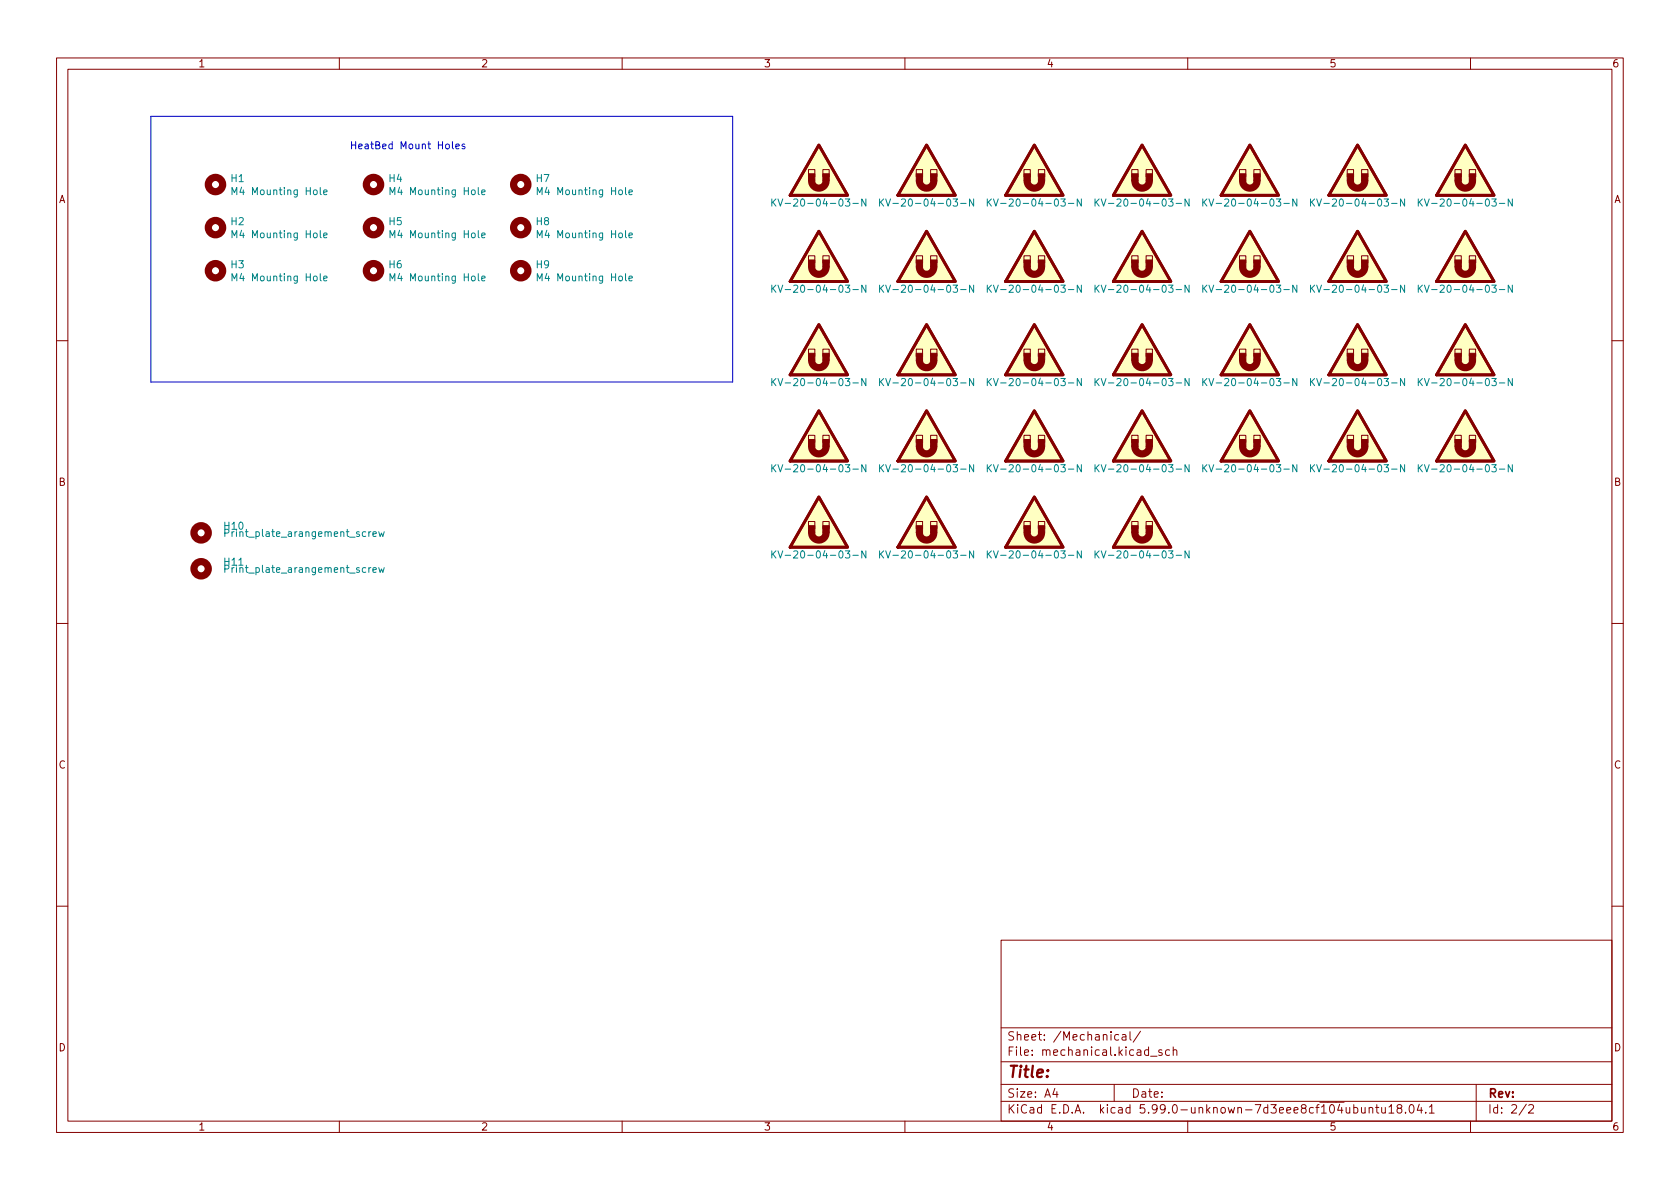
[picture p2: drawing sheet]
<svg xmlns="http://www.w3.org/2000/svg" width="297mm" height="210mm" viewBox="0 0 297 210" stroke-linecap="round" stroke-linejoin="round" font-family="sans-serif">
<g fill="none" stroke="#840000" stroke-width=".18">
<path d="M10 10.2h277v190.1h-277zM12 12.2h273v186.1h-273zM60 10.2v2M110 10.2v2M160 10.2v2M210 10.2v2M260 10.2v2M143 30h1.1v1.3h-1.1zM145.5 30h1.1v1.3h-1.1zM162 30h1.1v1.3h-1.1zM164.5 30h1.2v1.3h-1.2zM181.1 30h1.1v1.3h-1.1z"/>
<path d="M183.6 30h1.1v1.3h-1.1zM200.1 30h1.1v1.3h-1.1zM202.6 30h1.2v1.3h-1.2zM219.2 30h1.1v1.3h-1.1zM221.7 30h1.1v1.3h-1.1zM238.2 30h1.1v1.3h-1.1zM240.7 30h1.2v1.3h-1.2zM257.3 30h1.1v1.3h-1.1zM259.8 30h1.1v1.3h-1.1zM143 45.2h1.1v1.3h-1.1zM145.5 45.2h1.1v1.3h-1.1zM162 45.2h1.1v1.3h-1.1z"/>
<path d="M164.5 45.2h1.2v1.3h-1.2zM181.1 45.2h1.1v1.3h-1.1zM183.6 45.2h1.1v1.3h-1.1zM200.1 45.2h1.1v1.3h-1.1zM202.6 45.2h1.2v1.3h-1.2zM219.2 45.2h1.1v1.3h-1.1zM221.7 45.2h1.1v1.3h-1.1zM238.2 45.2h1.1v1.3h-1.1zM240.7 45.2h1.2v1.3h-1.2zM257.3 45.2h1.1v1.3h-1.1zM259.8 45.2h1.1v1.3h-1.1zM10 60.2h2"/>
<path d="M143 77h1.1v1.3h-1.1zM143 61.7h1.1v1.3h-1.1zM145.5 77h1.1v1.3h-1.1zM145.5 61.7h1.1v1.3h-1.1zM162 61.7h1.1v1.3h-1.1zM162 77h1.1v1.3h-1.1zM164.5 61.7h1.2v1.3h-1.2zM164.5 77h1.2v1.3h-1.2zM181.1 61.7h1.1v1.3h-1.1zM181.1 77h1.1v1.3h-1.1zM183.6 61.7h1.1v1.3h-1.1zM183.6 77h1.1v1.3h-1.1z"/>
<path d="M200.1 77h1.1v1.3h-1.1zM200.1 61.7h1.1v1.3h-1.1zM202.6 77h1.2v1.3h-1.2zM202.6 61.7h1.2v1.3h-1.2zM219.2 61.7h1.1v1.3h-1.1zM219.2 77h1.1v1.3h-1.1zM221.7 61.7h1.1v1.3h-1.1zM221.7 77h1.1v1.3h-1.1zM238.2 77h1.1v1.3h-1.1zM238.2 61.7h1.1v1.3h-1.1zM240.7 77h1.2v1.3h-1.2zM240.7 61.7h1.2v1.3h-1.2z"/>
<path d="M257.3 61.7h1.1v1.3h-1.1zM257.3 77h1.1v1.3h-1.1zM259.8 61.7h1.1v1.3h-1.1zM259.8 77h1.1v1.3h-1.1zM285 60.2h2M143 92.2h1.1v1.3h-1.1zM145.5 92.2h1.1v1.3h-1.1zM162 92.2h1.1v1.3h-1.1zM164.5 92.2h1.2v1.3h-1.2zM181.1 92.2h1.1v1.3h-1.1zM183.6 92.2h1.1v1.3h-1.1zM200.1 92.2h1.1v1.3h-1.1z"/>
<path d="M202.6 92.2h1.2v1.3h-1.2zM10 110.2h2M285 110.2h2M10 160.2h2M177 166.3h108v32h-108zM285 160.2h2M60 198.3v2M110 198.3v2M160 198.3v2M177 194.8h108M177 191.8h108M177 187.8h108"/>
<path d="M177 181.8h108M186.5 192.5l-.4 1h1M186.9 193v1M197 191.8v3M197.8 183l-.4-.1-.3 .3v.4l.1 .3h.6M198.4 183h.6l.1 .9M199.1 183.3l-.5 .1a.29 .29 0 0 0-.2 .2 .29 .29 0 0 0 .2 .3h.5M199.8 182.4v1.3l.2 .2M201.6 182.4l-1.2 1.9M203.4 186.8h1.2M205.4 185.7l-.3-.1-.2 .2v.3l.5 .1v.4h-.5M206.8 185.7l-.4-.1-.3 .3v.4l.1 .3h.6"/>
<path d="M207.4 185.8l.2-.2 .4 .1 .1 .9M207.4 185.1v1.5M210 198.3v2M242.1 196l.2-.2 .3 .1 .1 .9M242.1 195.8v1M243.2 195.8h.6M243.4 195.3v1.3l.4 .2M244.3 195.8l.1 1h.3l.2-.1M244.9 195.8v1M245.6 195.8l.4-.5v1.5M245.6 196.8h.8M247.3 196l-.3-.3 .1-.2 .2-.2 .4 .1 .2 .2-.1 .2-.7 .2-.1 .3 .1 .4 .2 .1h.4l.2-.3-.1-.4-.2-.1"/>
<path d="M248.5 196.7v.1M249.3 195.5l.2-.2a.81 .81 0 0 1 .6 .7 .81 .81 0 0 1-.3 .8h-.2a.81 .81 0 0 1-.3-1.3zM250.9 195.3l-.3 1h.9M251.3 195.8v1M252.1 196.7v.1M252.7 195.8l.4-.5v1.5M252.7 196.8h.9M260 198.3v2M261 191.8v6.5M269.9 195.3l-1.3 1.9M270.3 195.5l.6-.2 .2 .2 .1 .3-1 1h1"/>
</g>
<g fill="#ffffc2" stroke="#ffffc2" stroke-width=".18">
<path d="M143 45.2h1.1v1.3h-1.1z"/>
<path d="M145.5 45.2h1.1v1.3h-1.1z"/>
<path d="M144.8 40.9l5.1 8.9h-10.2z"/>
<path d="M200.1 45.2h1.1v1.3h-1.1z"/>
<path d="M202.6 45.2h1.2v1.3h-1.2z"/>
<path d="M201.9 40.9l5.1 8.9h-10.2z"/>
<path d="M219.2 30h1.1v1.3h-1.1z"/>
<path d="M221.7 30h1.1v1.3h-1.1z"/>
<path d="M221 25.6l5.1 8.9h-10.2z"/>
<path d="M257.3 61.7h1.1v1.3h-1.1z"/>
<path d="M259.8 61.7h1.1v1.3h-1.1z"/>
<path d="M259.1 57.4l5.1 8.9h-10.2z"/>
<path d="M219.2 61.7h1.1v1.3h-1.1z"/>
<path d="M221.7 61.7h1.1v1.3h-1.1z"/>
<path d="M221 57.4l5.1 8.9h-10.2z"/>
<path d="M200.1 30h1.1v1.3h-1.1z"/>
<path d="M202.6 30h1.2v1.3h-1.2z"/>
<path d="M201.9 25.6l5.1 8.9h-10.2z"/>
<path d="M143 77h1.1v1.3h-1.1z"/>
<path d="M145.5 77h1.1v1.3h-1.1z"/>
<path d="M144.8 72.6l5.1 8.9h-10.2z"/>
<path d="M143 92.2h1.1v1.3h-1.1z"/>
<path d="M145.5 92.2h1.1v1.3h-1.1z"/>
<path d="M144.8 87.9l5.1 8.9h-10.2z"/>
<path d="M219.2 45.2h1.1v1.3h-1.1z"/>
<path d="M221.7 45.2h1.1v1.3h-1.1z"/>
<path d="M221 40.9l5.1 8.9h-10.2z"/>
<path d="M143 61.7h1.1v1.3h-1.1z"/>
<path d="M145.5 61.7h1.1v1.3h-1.1z"/>
<path d="M144.8 57.4l5.1 8.9h-10.2z"/>
<path d="M143 30h1.1v1.3h-1.1z"/>
<path d="M145.5 30h1.1v1.3h-1.1z"/>
<path d="M144.8 25.6l5.1 8.9h-10.2z"/>
<path d="M162 61.7h1.1v1.3h-1.1z"/>
<path d="M164.5 61.7h1.2v1.3h-1.2z"/>
<path d="M163.8 57.4l5.1 8.9h-10.2z"/>
<path d="M238.2 77h1.1v1.3h-1.1z"/>
<path d="M240.7 77h1.2v1.3h-1.2z"/>
<path d="M240 72.6l5.1 8.9h-10.2z"/>
<path d="M238.2 30h1.1v1.3h-1.1z"/>
<path d="M240.7 30h1.2v1.3h-1.2z"/>
<path d="M240 25.6l5.1 8.9h-10.2z"/>
<path d="M238.2 45.2h1.1v1.3h-1.1z"/>
<path d="M240.7 45.2h1.2v1.3h-1.2z"/>
<path d="M240 40.9l5.1 8.9h-10.2z"/>
<path d="M238.2 61.7h1.1v1.3h-1.1z"/>
<path d="M240.7 61.7h1.2v1.3h-1.2z"/>
<path d="M240 57.4l5.1 8.9h-10.2z"/>
<path d="M257.3 30h1.1v1.3h-1.1z"/>
<path d="M259.8 30h1.1v1.3h-1.1z"/>
<path d="M259.1 25.6l5.1 8.9h-10.2z"/>
<path d="M257.3 45.2h1.1v1.3h-1.1z"/>
<path d="M259.8 45.2h1.1v1.3h-1.1z"/>
<path d="M259.1 40.9l5.1 8.9h-10.2z"/>
<path d="M257.3 77h1.1v1.3h-1.1z"/>
<path d="M259.8 77h1.1v1.3h-1.1z"/>
<path d="M259.1 72.6l5.1 8.9h-10.2z"/>
<path d="M181.1 30h1.1v1.3h-1.1z"/>
<path d="M183.6 30h1.1v1.3h-1.1z"/>
<path d="M182.9 25.6l5.1 8.9h-10.2z"/>
<path d="M162 45.2h1.1v1.3h-1.1z"/>
<path d="M164.5 45.2h1.2v1.3h-1.2z"/>
<path d="M163.8 40.9l5.1 8.9h-10.2z"/>
<path d="M162 77h1.1v1.3h-1.1z"/>
<path d="M164.5 77h1.2v1.3h-1.2z"/>
<path d="M163.8 72.6l5.1 8.9h-10.2z"/>
<path d="M162 92.2h1.1v1.3h-1.1z"/>
<path d="M164.5 92.2h1.2v1.3h-1.2z"/>
<path d="M163.8 87.9l5.1 8.9h-10.2z"/>
<path d="M219.2 77h1.1v1.3h-1.1z"/>
<path d="M221.7 77h1.1v1.3h-1.1z"/>
<path d="M221 72.6l5.1 8.9h-10.2z"/>
<path d="M162 30h1.1v1.3h-1.1z"/>
<path d="M164.5 30h1.2v1.3h-1.2z"/>
<path d="M163.8 25.6l5.1 8.9h-10.2z"/>
<path d="M181.1 45.2h1.1v1.3h-1.1z"/>
<path d="M183.6 45.2h1.1v1.3h-1.1z"/>
<path d="M182.9 40.9l5.1 8.9h-10.2z"/>
<path d="M181.1 92.2h1.1v1.3h-1.1z"/>
<path d="M183.6 92.2h1.1v1.3h-1.1z"/>
<path d="M182.9 87.9l5.1 8.9h-10.2z"/>
<path d="M200.1 92.2h1.1v1.3h-1.1z"/>
<path d="M202.6 92.2h1.2v1.3h-1.2z"/>
<path d="M201.9 87.9l5.1 8.9h-10.2z"/>
<path d="M181.1 61.7h1.1v1.3h-1.1z"/>
<path d="M183.6 61.7h1.1v1.3h-1.1z"/>
<path d="M182.9 57.4l5.1 8.9h-10.2z"/>
<path d="M200.1 77h1.1v1.3h-1.1z"/>
<path d="M202.6 77h1.2v1.3h-1.2z"/>
<path d="M201.9 72.6l5.1 8.9h-10.2z"/>
<path d="M181.1 77h1.1v1.3h-1.1z"/>
<path d="M183.6 77h1.1v1.3h-1.1z"/>
<path d="M182.9 72.6l5.1 8.9h-10.2z"/>
<path d="M200.1 61.7h1.1v1.3h-1.1z"/>
<path d="M202.6 61.7h1.2v1.3h-1.2z"/>
<path d="M201.9 57.4l5.1 8.9h-10.2z"/>
</g>
<g fill="none" stroke="#840000" stroke-width=".51">
<path d="M144.8 25.6l5.1 8.9h-10.2zM163.8 25.6l5.1 8.9h-10.2zM182.9 25.6l5.1 8.9h-10.2zM201.9 25.6l5.1 8.9h-10.2zM221 25.6l5.1 8.9h-10.2zM240 25.6l5.1 8.9h-10.2zM259.1 25.6l5.1 8.9h-10.2zM144.8 40.9l5.1 8.9h-10.2zM144.8 57.4l5.1 8.9h-10.2zM163.8 57.4l5.1 8.9h-10.2zM163.8 40.9l5.1 8.9h-10.2zM182.9 40.9l5.1 8.9h-10.2z"/>
<path d="M182.9 57.4l5.1 8.9h-10.2zM201.9 40.9l5.1 8.9h-10.2zM201.9 57.4l5.1 8.9h-10.2zM221 57.4l5.1 8.9h-10.2zM221 40.9l5.1 8.9h-10.2zM240 40.9l5.1 8.9h-10.2zM240 57.4l5.1 8.9h-10.2zM259.1 57.4l5.1 8.9h-10.2zM259.1 40.9l5.1 8.9h-10.2zM144.8 72.6l5.1 8.9h-10.2zM163.8 72.6l5.1 8.9h-10.2zM182.9 72.6l5.1 8.9h-10.2z"/>
<path d="M201.9 72.6l5.1 8.9h-10.2zM221 72.6l5.1 8.9h-10.2zM240 72.6l5.1 8.9h-10.2zM259.1 72.6l5.1 8.9h-10.2zM144.8 87.9l5.1 8.9h-10.2zM163.8 87.9l5.1 8.9h-10.2zM182.9 87.9l5.1 8.9h-10.2zM201.9 87.9l5.1 8.9h-10.2z"/>
</g>
<g fill="none" stroke="#840000" stroke-width="1.3">
<path d="M143.5 32a1.27 1.27 0 0 0 1.3 1.3 1.27 1.27 0 0 0 1.2-1.3M162.6 32a1.27 1.27 0 0 0 1.2 1.3 1.27 1.27 0 0 0 1.3-1.3M181.6 32a1.27 1.27 0 0 0 1.3 1.3 1.27 1.27 0 0 0 1.2-1.3M200.7 32a1.27 1.27 0 0 0 1.2 1.3 1.27 1.27 0 0 0 1.3-1.3M219.7 32a1.27 1.27 0 0 0 1.3 1.3 1.27 1.27 0 0 0 1.2-1.3M238.8 32a1.27 1.27 0 0 0 1.2 1.3 1.27 1.27 0 0 0 1.3-1.3M257.8 32a1.27 1.27 0 0 0 1.3 1.3 1.27 1.27 0 0 0 1.2-1.3M143.5 47.2a1.27 1.27 0 0 0 1.3 1.3 1.27 1.27 0 0 0 1.2-1.3M162.6 47.2a1.27 1.27 0 0 0 1.2 1.3 1.27 1.27 0 0 0 1.3-1.3M181.6 47.2a1.27 1.27 0 0 0 1.3 1.3 1.27 1.27 0 0 0 1.2-1.3M200.7 47.2a1.27 1.27 0 0 0 1.2 1.3 1.27 1.27 0 0 0 1.3-1.3M219.7 47.2a1.27 1.27 0 0 0 1.3 1.3 1.27 1.27 0 0 0 1.2-1.3"/>
<path d="M238.8 47.2a1.27 1.27 0 0 0 1.2 1.3 1.27 1.27 0 0 0 1.3-1.3M257.8 47.2a1.27 1.27 0 0 0 1.3 1.3 1.27 1.27 0 0 0 1.2-1.3M143.5 79a1.27 1.27 0 0 0 1.3 1.3 1.27 1.27 0 0 0 1.2-1.3M143.5 63.8a1.27 1.27 0 0 0 1.3 1.2 1.27 1.27 0 0 0 1.2-1.2M162.6 63.8a1.27 1.27 0 0 0 1.2 1.2 1.27 1.27 0 0 0 1.3-1.2M162.6 79a1.27 1.27 0 0 0 1.2 1.3 1.27 1.27 0 0 0 1.3-1.3M181.6 63.8a1.27 1.27 0 0 0 1.3 1.2 1.27 1.27 0 0 0 1.2-1.2M181.6 79a1.27 1.27 0 0 0 1.3 1.3 1.27 1.27 0 0 0 1.2-1.3M200.7 79a1.27 1.27 0 0 0 1.2 1.3 1.27 1.27 0 0 0 1.3-1.3M200.7 63.8a1.27 1.27 0 0 0 1.2 1.2 1.27 1.27 0 0 0 1.3-1.2M219.7 63.8a1.27 1.27 0 0 0 1.3 1.2 1.27 1.27 0 0 0 1.2-1.2M219.7 79a1.27 1.27 0 0 0 1.3 1.3 1.27 1.27 0 0 0 1.2-1.3"/>
<path d="M238.8 79a1.27 1.27 0 0 0 1.2 1.3 1.27 1.27 0 0 0 1.3-1.3M238.8 63.8a1.27 1.27 0 0 0 1.2 1.2 1.27 1.27 0 0 0 1.3-1.2M257.8 63.8a1.27 1.27 0 0 0 1.3 1.2 1.27 1.27 0 0 0 1.2-1.2M257.8 79a1.27 1.27 0 0 0 1.3 1.3 1.27 1.27 0 0 0 1.2-1.3M143.5 94.2a1.27 1.27 0 0 0 1.3 1.3 1.27 1.27 0 0 0 1.2-1.3M162.6 94.2a1.27 1.27 0 0 0 1.2 1.3 1.27 1.27 0 0 0 1.3-1.3M181.6 94.2a1.27 1.27 0 0 0 1.3 1.3 1.27 1.27 0 0 0 1.2-1.3M200.7 94.2a1.27 1.27 0 0 0 1.2 1.3 1.27 1.27 0 0 0 1.3-1.3"/>
<circle cx="38.1" cy="32.6" r="1.27"/>
<circle cx="66" cy="32.6" r="1.27"/>
<circle cx="92.1" cy="32.6" r="1.27"/>
<circle cx="38.1" cy="40.3" r="1.27"/>
<circle cx="38.1" cy="47.9" r="1.27"/>
<circle cx="66" cy="40.3" r="1.27"/>
<circle cx="66" cy="47.9" r="1.27"/>
<circle cx="92.1" cy="40.3" r="1.27"/>
<circle cx="92.1" cy="47.9" r="1.27"/>
<circle cx="35.6" cy="94.2" r="1.27"/>
<circle cx="35.6" cy="100.6" r="1.27"/>
</g>
<g fill="#840000" stroke="#840000" stroke-width=".18">
<path d="M143 46h1.1v1.2h-1.1z"/>
<path d="M145.5 46h1.1v1.2h-1.1z"/>
<path d="M200.1 46h1.1v1.2h-1.1z"/>
<path d="M202.6 46h1.2v1.2h-1.2z"/>
<path d="M219.2 30.7h1.1v1.3h-1.1z"/>
<path d="M221.7 30.7h1.1v1.3h-1.1z"/>
<path d="M257.3 62.5h1.1v1.2h-1.1z"/>
<path d="M259.8 62.5h1.1v1.2h-1.1z"/>
<path d="M219.2 62.5h1.1v1.2h-1.1z"/>
<path d="M221.7 62.5h1.1v1.2h-1.1z"/>
<path d="M200.1 30.7h1.1v1.3h-1.1z"/>
<path d="M202.6 30.7h1.2v1.3h-1.2z"/>
<path d="M143 77.7h1.1v1.3h-1.1z"/>
<path d="M145.5 77.7h1.1v1.3h-1.1z"/>
<path d="M143 93h1.1v1.2h-1.1z"/>
<path d="M145.5 93h1.1v1.2h-1.1z"/>
<path d="M219.2 46h1.1v1.2h-1.1z"/>
<path d="M221.7 46h1.1v1.2h-1.1z"/>
<path d="M143 62.5h1.1v1.2h-1.1z"/>
<path d="M145.5 62.5h1.1v1.2h-1.1z"/>
<path d="M143 30.7h1.1v1.3h-1.1z"/>
<path d="M145.5 30.7h1.1v1.3h-1.1z"/>
<path d="M162 62.5h1.1v1.2h-1.1z"/>
<path d="M164.5 62.5h1.2v1.2h-1.2z"/>
<path d="M238.2 77.7h1.1v1.3h-1.1z"/>
<path d="M240.7 77.7h1.2v1.3h-1.2z"/>
<path d="M238.2 30.7h1.1v1.3h-1.1z"/>
<path d="M240.7 30.7h1.2v1.3h-1.2z"/>
<path d="M238.2 46h1.1v1.2h-1.1z"/>
<path d="M240.7 46h1.2v1.2h-1.2z"/>
<path d="M238.2 62.5h1.1v1.2h-1.1z"/>
<path d="M240.7 62.5h1.2v1.2h-1.2z"/>
<path d="M257.3 30.7h1.1v1.3h-1.1z"/>
<path d="M259.8 30.7h1.1v1.3h-1.1z"/>
<path d="M257.3 46h1.1v1.2h-1.1z"/>
<path d="M259.8 46h1.1v1.2h-1.1z"/>
<path d="M257.3 77.7h1.1v1.3h-1.1z"/>
<path d="M259.8 77.7h1.1v1.3h-1.1z"/>
<path d="M181.1 30.7h1.1v1.3h-1.1z"/>
<path d="M183.6 30.7h1.1v1.3h-1.1z"/>
<path d="M162 46h1.1v1.2h-1.1z"/>
<path d="M164.5 46h1.2v1.2h-1.2z"/>
<path d="M162 77.7h1.1v1.3h-1.1z"/>
<path d="M164.5 77.7h1.2v1.3h-1.2z"/>
<path d="M162 93h1.1v1.2h-1.1z"/>
<path d="M164.5 93h1.2v1.2h-1.2z"/>
<path d="M219.2 77.7h1.1v1.3h-1.1z"/>
<path d="M221.7 77.7h1.1v1.3h-1.1z"/>
<path d="M162 30.7h1.1v1.3h-1.1z"/>
<path d="M164.5 30.7h1.2v1.3h-1.2z"/>
<path d="M181.1 46h1.1v1.2h-1.1z"/>
<path d="M183.6 46h1.1v1.2h-1.1z"/>
<path d="M181.1 93h1.1v1.2h-1.1z"/>
<path d="M183.6 93h1.1v1.2h-1.1z"/>
<path d="M200.1 93h1.1v1.2h-1.1z"/>
<path d="M202.6 93h1.2v1.2h-1.2z"/>
<path d="M181.1 62.5h1.1v1.2h-1.1z"/>
<path d="M183.6 62.5h1.1v1.2h-1.1z"/>
<path d="M200.1 77.7h1.1v1.3h-1.1z"/>
<path d="M202.6 77.7h1.2v1.3h-1.2z"/>
<path d="M181.1 77.7h1.1v1.3h-1.1z"/>
<path d="M183.6 77.7h1.1v1.3h-1.1z"/>
<path d="M200.1 62.5h1.1v1.2h-1.1z"/>
<path d="M202.6 62.5h1.2v1.2h-1.2z"/>
</g>
<g fill="none" stroke="#008484" stroke-width=".18">
<path d="M41 34.4v-1.2l.4 .9 .5-.9v1.2M56.6 33.2v1l.2 .2M57.2 34l.6-.1v-.3h-.4l-.2 .2 .1 .6h.5M69 34.4v-1.2l.4 .9 .4-.9v1.2M84.6 33.2v1l.1 .2M85.2 34l.6-.1-.1-.3h-.3l-.2 .2v.6h.5M95 34.4v-1.2l.4 .9 .4-.9v1.2M110.6 33.2v1l.2 .2M111.2 34l.6-.1-.1-.3h-.3l-.2 .2 .1 .6h.4M136.5 35.2v1.3M136.6 35.7l.6 .8M137.2 35.2l-.7 .7"/>
<path d="M137.6 35.2l.4 1.3 .4-1.3M150.8 36h1M153.1 35.2v1.3l-.7-1.3v1.3M155.5 35.2v1.3M155.7 35.7l.5 .8M156.2 35.2l-.7 .7M156.6 35.2l.4 1.3 .4-1.3M169.8 36h1M172.1 35.2v1.3l-.7-1.3v1.3M174.6 35.2v1.3M174.7 35.7l.6 .8M175.3 35.2l-.7 .7"/>
<path d="M175.7 35.2l.4 1.3 .4-1.3M188.9 36h1M191.2 35.2v1.3l-.7-1.3v1.3M193.6 35.2v1.3M193.8 35.7l.5 .8M194.3 35.2l-.7 .7M194.7 35.2l.4 1.3 .4-1.3M207.9 36h1M210.2 35.2v1.3l-.7-1.3v1.3M212.7 35.2v1.3M212.8 35.7l.6 .8M213.4 35.2l-.7 .7"/>
<path d="M213.8 35.2l.4 1.3 .4-1.3M227 36h1M229.3 35.2v1.3l-.7-1.3v1.3M231.7 35.2v1.3M231.9 35.7l.5 .8M232.4 35.2l-.7 .7M232.8 35.2l.4 1.3 .4-1.3M246 36h1M248.3 35.2v1.3l-.7-1.3v1.3M250.8 35.2v1.3M250.9 35.7l.6 .8M251.5 35.2l-.7 .7"/>
<path d="M251.9 35.2l.4 1.3 .4-1.3M265.1 36h1M267.4 35.2v1.3l-.7-1.3v1.3M41 42v-1.2l.4 .9 .5-.9v1.2M41 49.7v-1.3l.4 .9 .5-.9v1.3M56.6 40.8v1.1l.2 .1M56.6 48.4v1.1l.2 .2M57.2 41.6l.6-.1v-.2l-.4-.1-.2 .2 .1 .6h.5M57.2 49.2l.6-.1v-.2l-.4-.1-.2 .2 .1 .6h.5M69 49.7v-1.3l.4 .9 .4-.9v1.3M69 42v-1.2l.4 .9 .4-.9v1.2M84.6 48.4v1.1l.1 .2"/>
<path d="M84.6 40.8v1.1l.1 .1M85.2 49.2l.6-.1-.1-.2-.3-.1-.2 .2v.6h.5M85.2 41.6l.6-.1-.1-.2-.3-.1-.2 .2v.6h.5M95 49.7v-1.3l.4 .9 .4-.9v1.3M95 42v-1.2l.4 .9 .4-.9v1.2M110.6 48.4v1.1l.2 .2M110.6 40.8v1.1l.2 .1M111.2 49.2l.6-.1-.1-.2-.3-.1-.2 .2 .1 .6h.4M111.2 41.6l.6-.1-.1-.2-.3-.1-.2 .2 .1 .6h.4M136.5 50.4v1.3M136.6 51l.6 .7M137.2 50.4l-.7 .7"/>
<path d="M137.6 50.4l.4 1.3 .4-1.3M150.8 51.2h1M153.1 50.4v1.3l-.7-1.3v1.3M155.5 50.4v1.3M155.7 51l.5 .7M156.2 50.4l-.7 .7M156.6 50.4l.4 1.3 .4-1.3M169.8 51.2h1M172.1 50.4v1.3l-.7-1.3v1.3M174.6 50.4v1.3M174.7 51l.6 .7M175.3 50.4l-.7 .7"/>
<path d="M175.7 50.4l.4 1.3 .4-1.3M188.9 51.2h1M191.2 50.4v1.3l-.7-1.3v1.3M193.6 50.4v1.3M193.8 51l.5 .7M194.3 50.4l-.7 .7M194.7 50.4l.4 1.3 .4-1.3M207.9 51.2h1M210.2 50.4v1.3l-.7-1.3v1.3M212.7 50.4v1.3M212.8 51l.6 .7M213.4 50.4l-.7 .7"/>
<path d="M213.8 50.4l.4 1.3 .4-1.3M227 51.2h1M229.3 50.4v1.3l-.7-1.3v1.3M231.7 50.4v1.3M231.9 51l.5 .7M232.4 50.4l-.7 .7M232.8 50.4l.4 1.3 .4-1.3M246 51.2h1M248.3 50.4v1.3l-.7-1.3v1.3M250.8 50.4v1.3M250.9 51l.6 .7M251.5 50.4l-.7 .7"/>
<path d="M251.9 50.4l.4 1.3 .4-1.3M265.1 51.2h1M267.4 50.4v1.3l-.7-1.3v1.3M136.5 66.9v1.3M136.6 67.5l.6 .7M137.2 66.9l-.7 .8M137.6 66.9l.4 1.3 .4-1.3M150.8 67.7h1M153.1 66.9v1.3l-.7-1.3v1.3M155.5 66.9v1.3M155.7 67.5l.5 .7M156.2 66.9l-.7 .8"/>
<path d="M156.6 66.9l.4 1.3 .4-1.3M169.8 67.7h1M172.1 66.9v1.3l-.7-1.3v1.3M174.6 66.9v1.3M174.7 67.5l.6 .7M175.3 66.9l-.7 .8M175.7 66.9l.4 1.3 .4-1.3M188.9 67.7h1M191.2 66.9v1.3l-.7-1.3v1.3M193.6 66.9v1.3M193.8 67.5l.5 .7M194.3 66.9l-.7 .8"/>
<path d="M194.7 66.9l.4 1.3 .4-1.3M207.9 67.7h1M210.2 66.9v1.3l-.7-1.3v1.3M212.7 66.9v1.3M212.8 67.5l.6 .7M213.4 66.9l-.7 .8M213.8 66.9l.4 1.3 .4-1.3M227 67.7h1M229.3 66.9v1.3l-.7-1.3v1.3M231.7 66.9v1.3M231.9 67.5l.5 .7M232.4 66.9l-.7 .8"/>
<path d="M232.8 66.9l.4 1.3 .4-1.3M246 67.7h1M248.3 66.9v1.3l-.7-1.3v1.3M250.8 66.9v1.3M250.9 67.5l.6 .7M251.5 66.9l-.7 .8M251.9 66.9l.4 1.3 .4-1.3M265.1 67.7h1M267.4 66.9v1.3l-.7-1.3v1.3M39.8 94.3l.6-.1 .1-.2-.1-.3-.6-.1v1.3M65.9 94.4l.6-.1v-.2l-.4-.1-.2 .2 .1 .6h.5M67 94l.2 .9 .2-.6 .3 .6 .2-.9"/>
<path d="M136.5 82.2v1.2M136.5 97.4v1.3M136.6 82.7l.6 .7M136.6 98l.6 .7M137.2 82.2l-.7 .7M137.2 97.4l-.7 .7M137.6 82.2l.4 1.2 .4-1.2M137.6 97.4l.4 1.3 .4-1.3M150.8 83h1M150.8 98.2h1M153.1 82.2v1.2l-.7-1.2v1.2M153.1 97.4v1.3l-.7-1.3v1.3"/>
<path d="M155.5 82.2v1.2M155.5 97.4v1.3M155.7 82.7l.5 .7M155.7 98l.5 .7M156.2 82.2l-.7 .7M156.2 97.4l-.7 .7M156.6 82.2l.4 1.2 .4-1.2M156.6 97.4l.4 1.3 .4-1.3M169.8 83h1M169.8 98.2h1M172.1 82.2v1.2l-.7-1.2v1.2M172.1 97.4v1.3l-.7-1.3v1.3"/>
<path d="M174.6 82.2v1.2M174.6 97.4v1.3M174.7 98l.6 .7M174.7 82.7l.6 .7M175.3 97.4l-.7 .7M175.3 82.2l-.7 .7M175.7 97.4l.4 1.3 .4-1.3M175.7 82.2l.4 1.2 .4-1.2M188.9 83h1M188.9 98.2h1M191.2 97.4v1.3l-.7-1.3v1.3M191.2 82.2v1.2l-.7-1.2v1.2"/>
<path d="M193.6 82.2v1.2M193.6 97.4v1.3M193.8 98l.5 .7M193.8 82.7l.5 .7M194.3 97.4l-.7 .7M194.3 82.2l-.7 .7M194.7 97.4l.4 1.3 .4-1.3M194.7 82.2l.4 1.2 .4-1.2M207.9 83h1M207.9 98.2h1M210.2 97.4v1.3l-.7-1.3v1.3M210.2 82.2v1.2l-.7-1.2v1.2"/>
<path d="M212.7 82.2v1.2M212.8 82.7l.6 .7M213.4 82.2l-.7 .7M213.8 82.2l.4 1.2 .4-1.2M227 83h1M229.3 82.2v1.2l-.7-1.2v1.2M231.7 82.2v1.2M231.9 82.7l.5 .7M232.4 82.2l-.7 .7M232.8 82.2l.4 1.2 .4-1.2M246 83h1M248.3 82.2v1.2l-.7-1.2v1.2"/>
<path d="M250.8 82.2v1.2M250.9 82.7l.6 .7M251.5 82.2l-.7 .7M251.9 82.2l.4 1.2 .4-1.2M265.1 83h1M267.4 82.2v1.2l-.7-1.2v1.2M39.8 100.6h.6l.1-.2-.1-.3-.6-.1v1.2M65.9 100.8l.6-.1v-.3h-.4l-.2 .2 .1 .6h.5M67 100.4l.2 .8 .2-.6 .3 .6 .2-.8"/>
</g>
<path d="M26.7 20.6h102.8v47h-102.8zM62.2 25v1.3M62.2 25.7h.7M62.9 25v1.3M63.4 25.9l.6-.1v-.3h-.4l-.2 .2 .1 .6h.5M82.2 25.5h-.3l-.2 .2v.1l.5 .2v.3h-.5" fill="none" stroke="#0000c2" stroke-width=".18"/>
<text font-size="2.8" fill="#840000" x="178" y="190.6">Title:</text>
<g font-size="2.1" fill="#840000">
<text x="178" y="184">Sheet: /Mechanical/</text>
<text x="178" y="186.7">File: mechanical.kicad_sch</text>
<text x="178" y="196.9">KiCad E.D.A. kicad 5.99.0-unknown-7d3eee8cf~104~ubuntu18.04.1</text>
<text x="178" y="194.1">Size: A4</text>
<text x="200" y="194.1">Date:</text>
<text x="263" y="194.1">Rev:</text>
<text x="263" y="196.9">Id: 2/2</text>
</g>
<g font-size="1.8" fill="#840000">
<text x="35" y="11.9">1</text>
<text x="85" y="11.9">2</text>
<text x="135" y="11.9">3</text>
<text x="185" y="11.9">4</text>
<text x="235" y="11.9">5</text>
<text x="285" y="11.9">6</text>
<text x="10.3" y="35.9">A</text>
<text x="285.3" y="35.9">A</text>
<text x="10.3" y="85.9">B</text>
<text x="285.3" y="85.9">B</text>
<text x="10.3" y="135.9">C</text>
<text x="285.3" y="135.9">C</text>
<text x="10.3" y="185.9">D</text>
<text x="285.3" y="185.9">D</text>
<text x="35" y="199.9">1</text>
<text x="85" y="199.9">2</text>
<text x="135" y="199.9">3</text>
<text x="185" y="199.9">4</text>
<text x="235" y="199.9">5</text>
<text x="285" y="199.9">6</text>
</g>
<text font-size="1.8" fill="#0000c2" x="64.3" y="26.4">HeatBed Mount Holes</text>
<g font-size="1.8" fill="#008484">
<text x="40.9" y="32.2">H1</text>
<text x="41.8" y="34.5">M4 Mounting Hole</text>
<text x="68.8" y="32.2">H4</text>
<text x="69.7" y="34.5">M4 Mounting Hole</text>
<text x="94.8" y="32.2">H7</text>
<text x="95.8" y="34.5">M4 Mounting Hole</text>
<text x="40.9" y="39.8">H2</text>
<text x="68.8" y="39.8">H5</text>
<text x="94.8" y="39.8">H8</text>
<text x="138.8" y="36.5">KV-20-04-03-N</text>
<text x="157.8" y="36.5">KV-20-04-03-N</text>
<text x="176.9" y="36.5">KV-20-04-03-N</text>
<text x="195.9" y="36.5">KV-20-04-03-N</text>
<text x="215" y="36.5">KV-20-04-03-N</text>
<text x="234" y="36.5">KV-20-04-03-N</text>
<text x="253.1" y="36.5">KV-20-04-03-N</text>
<text x="40.9" y="47.4">H3</text>
<text x="41.8" y="42.1">M4 Mounting Hole</text>
<text x="68.8" y="47.4">H6</text>
<text x="69.7" y="42.1">M4 Mounting Hole</text>
<text x="94.8" y="47.4">H9</text>
<text x="95.8" y="42.1">M4 Mounting Hole</text>
<text x="41.8" y="49.7">M4 Mounting Hole</text>
<text x="69.7" y="49.7">M4 Mounting Hole</text>
<text x="95.8" y="49.7">M4 Mounting Hole</text>
<text x="138.8" y="51.8">KV-20-04-03-N</text>
<text x="157.8" y="51.8">KV-20-04-03-N</text>
<text x="176.9" y="51.8">KV-20-04-03-N</text>
<text x="195.9" y="51.8">KV-20-04-03-N</text>
<text x="215" y="51.8">KV-20-04-03-N</text>
<text x="234" y="51.8">KV-20-04-03-N</text>
<text x="253.1" y="51.8">KV-20-04-03-N</text>
<text x="138.8" y="68.3">KV-20-04-03-N</text>
<text x="157.8" y="68.3">KV-20-04-03-N</text>
<text x="176.9" y="68.3">KV-20-04-03-N</text>
<text x="195.9" y="68.3">KV-20-04-03-N</text>
<text x="215" y="68.3">KV-20-04-03-N</text>
<text x="234" y="68.3">KV-20-04-03-N</text>
<text x="253.1" y="68.3">KV-20-04-03-N</text>
<text x="138.8" y="83.5">KV-20-04-03-N</text>
<text x="157.8" y="83.5">KV-20-04-03-N</text>
<text x="176.9" y="83.5">KV-20-04-03-N</text>
<text x="195.9" y="83.5">KV-20-04-03-N</text>
<text x="215" y="83.5">KV-20-04-03-N</text>
<text x="234" y="83.5">KV-20-04-03-N</text>
<text x="253.1" y="83.5">KV-20-04-03-N</text>
<text x="39.7" y="93.7">H10</text>
<text x="40.7" y="94.9">Print_plate_arangement_screw</text>
<text x="39.7" y="100">H11</text>
<text x="40.7" y="101.3">Print_plate_arangement_screw</text>
<text x="138.8" y="98.7">KV-20-04-03-N</text>
<text x="157.8" y="98.7">KV-20-04-03-N</text>
<text x="176.9" y="98.7">KV-20-04-03-N</text>
<text x="195.9" y="98.7">KV-20-04-03-N</text>
</g>
</svg>
